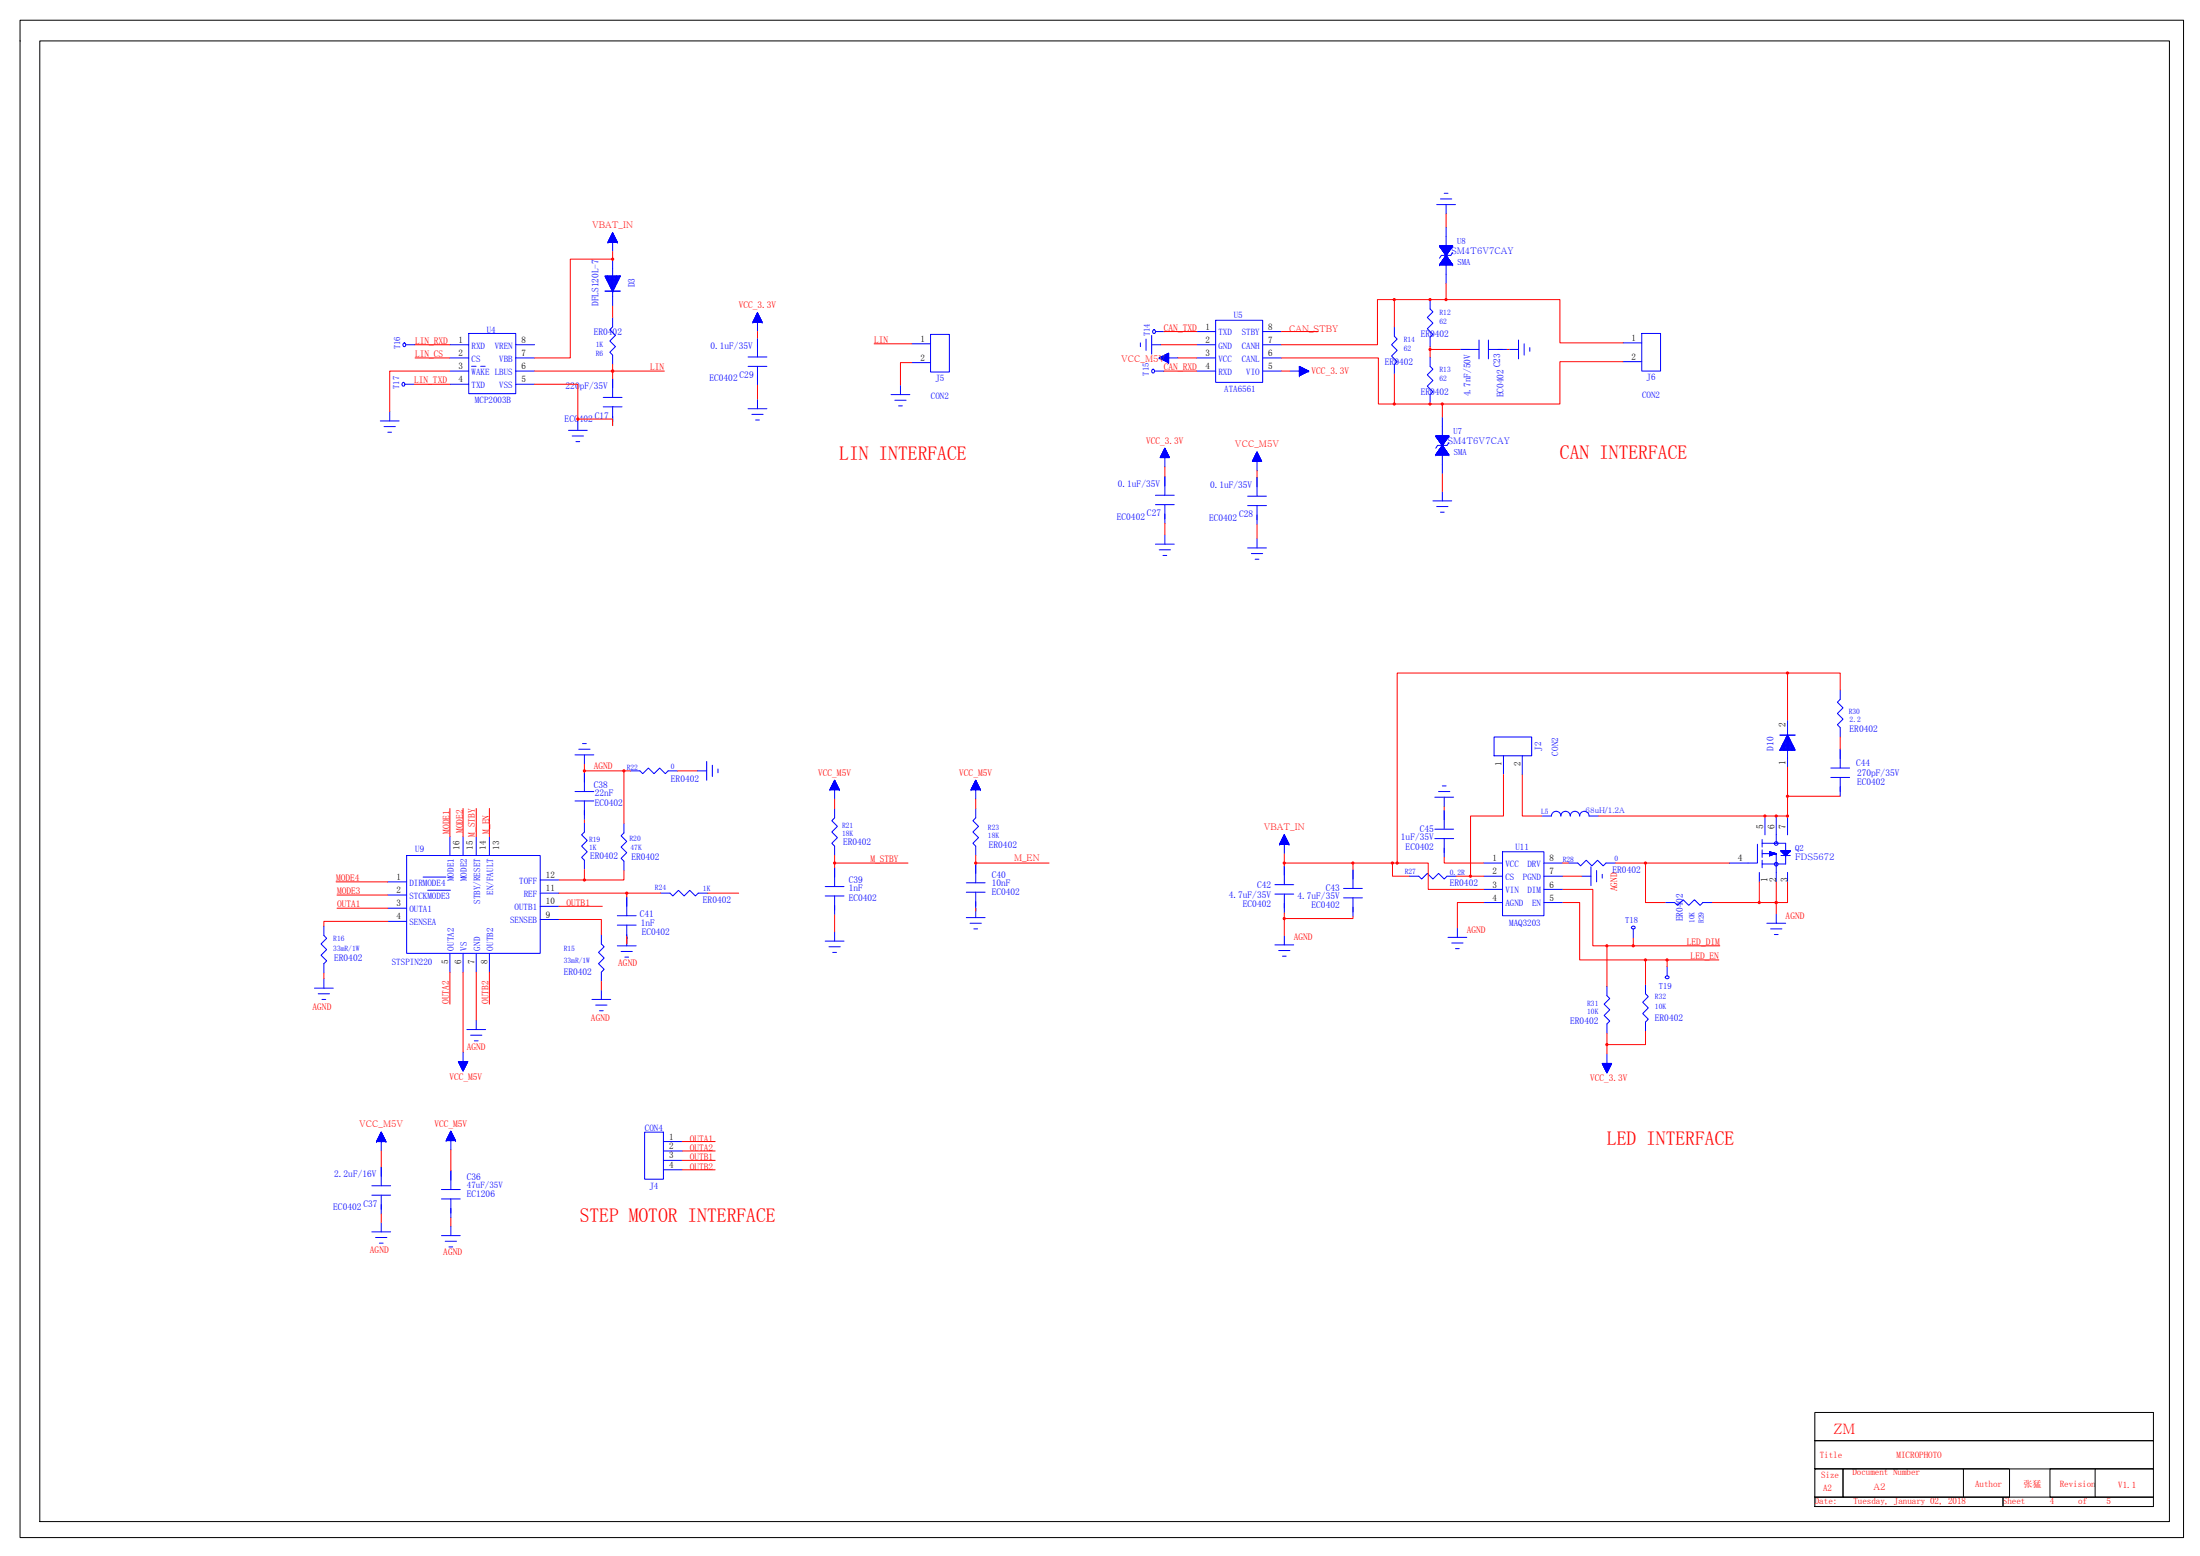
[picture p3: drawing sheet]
<svg xmlns="http://www.w3.org/2000/svg" width="594mm" height="420mm" viewBox="0 0 594 420" stroke-linecap="round" stroke-linejoin="round" font-family="sans-serif">
<g fill="none" stroke="#00f" stroke-width=".27">
<path d="M121.5 93.1h5.1M121.5 96.6h5.1M126.6 90h12.7v16.3h-12.7zM127.3 98.9h1.3M129.8 98.9h1.2M139.3 93.1h5M139.3 96.6h5M165.4 85.7v2.6l-.7 .7 1.5 1.6-1.5 1.5 1.5 1.5-1.5 1.5 .7 .8v2.5M121.5 100.2h5.1M121.5 103.8h5.1M139.3 100.2h5M139.3 103.8h5"/>
<path d="M162.9 109.9h5.1M162.9 107.3h5.1M165.4 102.2v5.1M165.4 109.9v5"/>
</g>
<path d="M163.4 74.5h4.1l-2.1 4.1z" fill="none" stroke="#00f" stroke-width=".38"/>
<circle cx="165.4" cy="78.6" r=".19" fill="#00f"/>
<g fill="none" stroke="#00f" stroke-width=".38">
<path d="M163.4 78.6h4.1M163.5 74.7h3.9M163.8 75.4h3.3M164.2 76.1h2.5M164.5 76.8h1.8M164.7 74.5v2.7h1.5M164.9 77.6h1.1M165.1 74.5v3.4h.7M165.2 78.3h.4M165.4 74.5v4.1M165.8 74.5v3.5M166.2 74.5v2.7"/>
<path d="M166.5 74.5v2h-2.1v-2M166.9 74.5v1.3h-2.9v-1.3M167.2 74.5v.6h-3.5v-.6M480.7 198.5h4M481.9 199.9v2.7M482 199.9h1.4M482.2 199.5h1M482.3 199.2v3.4M482.4 199.2h.6M482.6 198.8h.2M482.6 198.5v4.1M482.7 198.5l2 4.1h-4z"/>
<path d="M483 199.1v3.5M483.4 199.8v2.8M480.8 202.4h3.8M480.9 202.1v.5M481 202h3.4v.6M481.1 201.7h3.2M481.2 201.4v1.2M481.3 201.3h2.8M481.5 201h2.4M481.6 200.7v1.9M481.7 200.6h2M481.8 200.2h1.8"/>
<path d="M483.7 200.5v2.1M484.1 201.3v1.3"/>
</g>
<g fill="none" stroke="#00f" stroke-width=".27">
<path d="M388 55.2h5M389 53.7h3M390 52.2h1M390.5 55.2v2.6M164.2 65.4h.1M164.2 65.4h2.5M164.2 65.3h2.5M164.3 65.2v.2M164.3 65.2h2.3v.2M164.3 65.1h2.3M164.4 65v.4M164.4 65h2.1v.4"/>
<path d="M164.4 64.9h2M164.5 64.7v.7M164.5 64.8h1.9v.6M164.5 64.7h1.8M164.6 64.5v.9M164.6 64.6h1.7v.8M164.6 64.5h1.7M164.7 64.3v1.1M164.7 64.4h1.5v1M164.7 64.3h1.5M164.8 64.1v1.3M164.8 64.2h1.3v1.2"/>
<path d="M164.8 64.1h1.2M164.9 63.9v1.5M164.9 64h1.1v1.4M164.9 63.9h1M165 63.7v1.7M165 63.8h.9v1.6M165 63.7h.8M165.1 63.5v1.9M165.1 63.6h.7v1.8M165.1 63.5h.6M165.2 63.3v2.1M165.2 63.4h.5v2"/>
<path d="M165.2 63.3h.4M165.3 63.1v2.3M165.3 63.2h.3v2.2M165.3 63.1h.2M165.4 62.9v2.5M165.4 63l.1 2.4M165.4 62.9h.1M165.4 62.9l1.3 2.5h-2.5l1.2-2.5v5M165.4 70v4.5M165.4 78.6v4.1M166.7 65.4h.1M388.7 71.5h3.6"/>
<path d="M388.7 71.5h.1M388.7 66.4h.1M388.7 66.5h3.6M388.7 66.4h3.6M388.7 66.4h3.6l-1.8 2.6zM388.8 71.4l3.4 .1M388.8 71.4v.1M388.8 66.4v.2h3.4M388.8 66.6h3.4M388.9 71.4h3.2M388.9 71.3h3.2M388.9 71.2v.3"/>
<path d="M388.9 71.5v-.3h3.2v.3M388.9 66.4v.3h3.2M389 71.1h3v.4M389 66.8h3M389 71.5v-.4h3v.4M389 66.4v.5h3M389.1 71.5v-.5h2.8v.5M389.1 66.4v.6h2.8M389.1 71h2.8M389.1 70.9v.6M389.2 70.9h2.6M389.2 70.8v.7"/>
<path d="M389.2 66.4v.7h2.6M389.2 67.1h2.6M389.2 70.8h2.6v.7M389.3 70.7h2.4M389.3 70.7v.8M389.3 67.2h2.4M389.3 71.5v-.9h2.4v.9M389.3 66.4v.9M389.4 67.4h2.2M389.4 66.4v1.1h2.2M389.4 70.5h2.2M389.4 71.5v-1h2.2v1"/>
<path d="M389.5 66.4v1.2l2-.1M389.5 66.4v1.2h2M389.5 70.3v1.2M389.6 66.4v1.3h1.8M389.6 70.3h1.8M389.6 70.2v1.3M389.6 70.2h1.7v1.3M389.6 67.8h1.7M389.7 66.4v1.4h1.6v-1.4M389.7 70.1h1.6M389.7 70.1v1.4M389.7 66.4v1.5h1.6"/>
<path d="M389.7 71.5v-1.5l1.6 .1v1.4M389.8 66.4v1.7M389.8 70h1.4v1.5M389.8 68h1.4M389.8 69.9h1.4M389.8 69.9v1.6M389.8 68.1h1.4M389.9 69.9h1.2M389.9 69.8v1.7M389.9 68.1h1.2M389.9 66.4v1.9M389.9 69.8h1.1"/>
<path d="M389.9 69.7v1.8M390 66.4v2M390 69.7h1M390 68.3h1M390 69.7h.9M390 71.5v-1.9h.9v1.9M390.1 66.4v2.1M390.1 69.5v2M390.1 68.4h.8M390.1 66.4v2.2M390.1 69.5h.7M390.1 68.5h.7"/>
<path d="M390.2 66.4v2.2h.6M390.2 69.4h.6M390.2 69.4v2.1M390.2 68.7h.6M390.3 66.4v2.4M390.3 69.3h.4M390.3 69.2v2.3M390.3 66.4v2.5M390.3 68.8h.3M390.4 69.1h.2M390.4 68.9h.2M390.4 66.4v5.1"/>
<path d="M390.4 69.1h.1M390.4 68.9h.1M390.5 69l1.8 2.5h-3.6zM390.5 69h.1M390.5 61.3v15.3M390.5 66.4v2.5M390.5 69v2.5M390.6 66.4v2.4M390.6 69.1v2.4M390.6 66.4v2.3h-.3M390.6 69.2h-.3v2.3M390.8 66.4v2.2"/>
<path d="M390.8 69.3v2.2M390.8 66.4v2.1h-.7M390.8 69.4v2.1M390.8 69.5h-.7v2M390.9 66.4v1.9M390.9 69.5v2M391 66.4v1.8M391 69.7v1.8M391.1 66.4v1.8h-1.2v-1.8M391.2 66.4v1.6M391.2 69.9v1.6M391.2 66.4v1.5"/>
<path d="M391.3 66.4v1.3M391.4 70.2v1.3M391.4 66.4v1.2M391.5 70.3v1.2M391.5 70.4h-2v1.1M391.5 66.4v1.1M391.6 66.4v1h-2.2M391.6 66.4v.9M391.6 70.5v1M391.7 66.4v.9h-2.4l-.1-.9M391.8 66.4v.7M391.8 66.4l.1 .6h-2.8v-.6"/>
<path d="M391.8 70.8v.7M391.9 66.4v.5M392 66.4v.4M392.1 66.4v.3h-3.2v-.3M392.2 66.4v.1M392.2 71.5h.1M392.3 66.4h.1M392.3 68.2l-.5 .8h-2.6l-.5 .7M392.3 71.5h.1M109.6 93.1h2.5M202 98.9h5.1M202 96.4h5.1"/>
<path d="M203.3 87h.1M203.3 87h2.5M203.4 86.7v.3M203.4 86.8h2.3v.2M203.4 86.7h2.3M203.5 86.6v.4M203.5 86.6h2.1v.4M203.5 86.6h2.1M203.6 86.4h1.9v.6M203.7 86.1v.9M203.7 86.2h1.7v.8M203.7 86.1h1.7"/>
<path d="M203.8 85.9v1.1M203.8 86h1.5M203.8 85.9h1.5M203.9 85.7v1.3M203.9 85.8h1.3v1.2M204 85.7h1.2M204 85.5v1.5M204 85.6h1.1v1.4M204 85.5h1.1M204.1 85.3v1.7M204.1 85.4h.9v1.6M204.1 85.3h.9"/>
<path d="M204.2 85.1v1.9M204.2 85.2h.7v1.8M204.3 85.1h.6M204.3 84.9v2.1M204.3 85h.5v2M204.4 84.9h.4M204.4 84.7v2.3M204.4 84.8h.3v2.2M204.5 84.7h.2M204.5 84.5v2.5M204.5 84.6l.1 2.4M204.5 84.5h.1"/>
<path d="M204.5 84.5l1.3 2.5h-2.5l1.2-2.5v5M204.5 91.3v5.1M204.5 98.9v5.1M205.3 86v1M205.5 86.3h-1.9v.7M205.8 87h.1M246.2 92.8h5.1M246.2 97.9h5.1M251.3 90.3h5.1v10.2h-5.1zM307.9 92.6v1M309.5 91.6v3M311 90.6v5"/>
<path d="M311 93.1h2.5M312 89.5h2.6M313 96.6h.1M313 96.6l2.6-1.2v2.5l-2.6-1.3h5.1M313 96.7h2.6M313.2 96.5v.3M313.2 96.8h2.4M313.4 96.5v.4h2.2M313.6 96.4v.6M313.6 97h2M313.8 96.2v.8M313.8 97.1h1.8"/>
<path d="M314 96.1v1.1M314 97.2h1.6M314.2 96v1.3M314.4 95.9v1.5M314.5 97.4h1.1M314.6 95.8v1.7M314.8 95.7v1.9M314.9 97.6h.7M315.1 95.6v2.1M315.2 95.5v2.3M315.5 95.4v2.5M315.6 95.4v2.5"/>
<path d="M315.6 97.9h.1M315.6 95.4h.1M315.6 95.5h-.2l-.1 2.3h.3M315.6 95.6h-.5v2.1h.5M315.6 95.7h-.6v1.9M315.6 95.8h-.9v1.7h.9M315.6 95.9h-1v1.5M315.6 96h-1.3v1.3h1.3M315.6 96.1h-1.5v1.1M315.6 96.2h-1.7v.9M315.6 96.3h-1.9v.7M315.6 96.4h-2.1v.5"/>
<path d="M315.6 96.5h-2.3v.3M315.6 96.6l-2.5 .1M323.2 89.5h5.1M323.2 93.1h5.1M323.2 96.6h5.1M328.3 86.5h12.7v16.8h-12.7zM341 89.5h5M341 93.1h5M341 96.6h5M350.9 98.9h.1M350.9 99.9h2v.5M350.9 99.8h1.8v.8"/>
<path d="M350.9 99.8h1.6l-.1 .9M350.9 99.7h1.4l-.1 1.1M350.9 99.5h1.2l-.1 1.4M350.9 99.4h1l-.1 1.6M350.9 99.3h.8l-.1 1.8M350.9 99.3h.6l-.1 1.9M350.9 99.1h.4M350.9 99h.2l-.1 2.4M350.9 99v2.4M351.1 99.1v2.2M351.2 99.1v2.2M351.3 99.2v2"/>
<path d="M351.5 99.3v1.8M351.7 99.4v1.7h-.8M351.9 99.5v1.4M352.1 99.6v1.2M352.3 99.7v1M352.5 99.8v.8M352.7 99.9v.6M352.8 99.9v.6M376.5 88.3v2.5l.8 .8-1.5 1.5 1.5 1.5-1.5 1.5 1.5 1.6-.8 .7v2.6M386.2 80.9v2.5l.7 .8-1.5 1.5 1.5 1.5-1.5 1.6 1.5 1.5-.7 .8v2.5M386.2 96.4v2.5l.7 .8-1.5 1.5 1.5 1.5-1.5 1.6 1.5 1.5-.7 .8v2.5M394.3 94.4h5.1"/>
<path d="M399.4 91.8v5.1M401.9 94.4h5.1M401.9 91.8v5.1M407.5 94.4h2.6M410.1 91.8v5.1M411.6 92.8v3.1M413.1 93.9v1M438.2 92.6h5.1M438.2 97.7h5.1M443.3 90h5.1v10.2h-5.1zM102.7 113.7h5.1M103.7 115.2h3.1"/>
<path d="M104.7 116.7h1M105.2 111.1v2.6M109.3 103.8h2.5M153.5 116.2h5.1M154.5 117.7h3.1M155.5 119.3h1M156 113.7v2.5M202 110.4h5.1M203 111.9h3.1M204 113.4h1.1M204.5 107.8v2.6M240.6 106.6h5.1"/>
<path d="M241.6 108.1h3.1M242.6 109.6h1.1M243.2 104v2.6M311.8 100.2h2.5M323.2 100.2h5.1M341 100.2h5M348.3 100.2h5.1l-2.5 1.3v-2.6l2.5 1.3M350.9 101.5h.1M350.9 100.2l2.3 .1M350.9 101.4h.2M350.9 101.3h.4M350.9 101.2h.6"/>
<path d="M350.9 101h1M350.9 100.9h1.2M350.9 100.8h1.5M350.9 100.7h1.7M350.9 100.6h1.9M350.9 100.5h2.1M350.9 100.4h2.3M350.9 100.3h2.5M350.9 100.1h2.2v.3M353.2 100.1v.2M353.3 100.2h.1M387.7 117.7h.1"/>
<path d="M387.7 117.8h3.6M387.7 117.7h3.6M387.7 117.7h3.6l-1.8 2.6zM387.8 117.7v.2h3.4M387.8 117.9h3.4M387.9 117.7v.3h3.1M388 118.1h3M388 117.7v.5h2.9M388 117.7v.6h2.9M388.1 117.7v.7h2.7M388.1 118.4h2.7M388.3 118.6h2.4"/>
<path d="M388.3 117.7v.9M388.4 118.7h2.2M388.4 117.7v1.1h2.1M388.5 117.7v1.2h2M388.5 117.7v1.3h1.9v-1.3M388.6 119h1.8M388.6 117.7v1.4h1.7M388.7 117.7v1.4h1.6l-.1-1.4M388.7 117.7v1.6l1.5-.1M388.8 119.3h1.4M388.8 117.7v1.7M388.8 119.4h1.3"/>
<path d="M388.9 117.7v1.8h1.2M388.9 119.4h1.2M388.9 117.7v1.9M389 119.6h1M389 117.7v2M389.1 117.7v2.1M389.1 119.7h.8M389.1 117.7v2.2M389.1 119.8h.7M389.2 117.7v2.2h.6M389.2 120h.5M389.3 117.7v2.4"/>
<path d="M389.3 117.7v2.5M389.4 117.7v5.1M389.5 112.6v15.3M389.5 117.7v2.5M389.6 117.7v2.4M389.6 117.7v2.3h-.3M389.7 117.7v2.2M389.8 117.7v2.1h-.7M389.9 117.7v2M389.9 117.7v1.9M390 117.7v1.8M390.1 117.7v1.7"/>
<path d="M390.1 117.7v1.6M390.2 117.7v1.6M390.3 117.7v1.3M390.5 117.7v1.1M390.5 117.7v1h-2.1M390.6 117.7v.9M390.6 117.7l.1 .9h-2.4v-.9M390.8 117.7v.7M390.8 117.7v.6h-2.7v-.6M390.9 117.7v.5M390.9 117.7v.4M391 117.7v.4"/>
<path d="M391 117.7l.1 .3h-3.2v-.3M391.2 117.7v.1M391.3 117.7h.1M391.3 119.5l-.5 .8h-2.6l-.5 .7M312 136.3h5.1M312 133.7h5.1M313.3 123.4v.2l2.5-.1M313.4 123.4h2.3M313.4 123.3h2.3M313.5 123.1h2.1M313.5 123v.6M313.6 123h1.9"/>
<path d="M313.6 122.8v.8M313.6 122.9h1.9M313.7 122.8h1.7M313.7 122.6v1M313.7 122.7h1.7M313.8 122.6h1.5M313.8 122.5h1.4M313.9 122.2v1.4M313.9 122.3h1.2M314 122.2h1.1M314 121.9v1.7M314 122.1h1.1"/>
<path d="M314.1 122h.9M314.1 121.8v1.8M314.1 121.9h.9M314.2 121.8h.7M314.2 121.5v2.1M314.2 121.7h.6M314.3 121.6h.5M314.3 121.3v2.3M314.3 121.5h.4M314.4 121.4h.3M314.4 121.1v2.5M314.4 121.3h.2"/>
<path d="M314.5 121.2h.1M314.6 123.6v-2.6l1.2 2.6h-2.5l1.3-2.6v5.1M314.6 121.1h.1M314.6 128.7v5M314.6 136.3v5.1M314.6 121.2v2.4M314.7 121.4v2.2M314.8 121.6v2M315 121.9v1.7M315.1 122v1.6M315.1 122.3v1.3M315.2 122.4h-1.3l-.1 1.2"/>
<path d="M315.2 122.4v1.2M315.4 122.7v.9M315.5 122.9v.7M315.6 123.1v.5M315.6 123.2h-2.2v.4M315.7 123.3v.3M336.9 136.5h5.1M336.9 134h5.1M338.2 124.4l2.4 .1M338.3 124.4h2.3M338.3 124.3h2.2M338.4 124v.6"/>
<path d="M338.4 124.1h2.1M338.5 124h1.9M338.5 123.8v.8M338.5 123.9h1.9M338.6 123.8h1.7M338.6 123.6v1M338.6 123.7h1.6M338.7 123.6h1.5M338.7 123.4v1.2M338.7 123.5h1.4M338.8 123.4h1.3M338.8 123.2v1.4"/>
<path d="M338.8 123.3h1.2M338.9 123.2h1.1M338.9 123v1.6M338.9 123.1h1.1M339 123h.9M339 122.8v1.8M339 122.9h.8M339.1 122.8h.7M339.1 122.6v2M339.1 122.7h.6M339.2 122.6h.5M339.2 122.4v2.2"/>
<path d="M339.2 122.5h.4M339.3 122.4h.3M339.3 122.2v2.4M339.3 122.3h.2M339.4 122.2h.1M339.4 124.6v-2.6l1.3 2.6h-2.5l1.2-2.6v5.1M339.4 122.1h.1M339.4 128.9v5.1M339.4 136.5v5.1M339.5 122.3v2.3M339.6 122.4v2.2M339.7 122.7v1.9"/>
<path d="M339.8 122.9v1.7M340 123.1v1.5M340 123.3v1.3M340.1 123.5v1.1M340.2 123.7v.9M340.4 123.9v.7M340.5 124.1v.5M340.5 124.2h-2.1l-.1 .4M340.5 124.3v.3M386.9 135.3h5.1M387.7 122.8h3.6M387.7 122.8h.1"/>
<path d="M387.8 122.7l3.4 .1M387.8 122.7v.1M387.9 122.7h3.2M387.9 122.6h3.2M387.9 122.6v.2M387.9 122.8v-.2h3.1v.2M388 136.8h3M388 122.4h3v.4M388 122.8v-.4h2.9v.4M388 122.8v-.5h2.9v.5M388.1 122.3h2.7M388.1 122.2v.6"/>
<path d="M388.1 122.2h2.7M388.2 122.1h2.6v.7M388.3 122h2.4M388.3 122v.8M388.3 122h2.3M388.3 122.8v-.9h2.3v.9M388.4 121.9h2.1M388.4 122.8v-1h2.1v1M388.5 122.8v-1h2v1M388.5 121.6v1.2M388.5 121.6h1.9M388.6 122.8v-1.3h1.7v1.3"/>
<path d="M388.7 121.4h1.6M388.7 121.4v1.4M388.7 122.8v-1.4h1.5v1.4M388.8 121.3h1.4v1.5M388.8 121.2h1.3M388.8 121.2v1.6M388.9 121.2h1.2M388.9 121.1v1.7M388.9 121.1h1.1M388.9 121v1.8M389 138.3h1M389 121h1"/>
<path d="M389 121h.9M389 122.8v-1.9h.9v1.9M389.1 120.8v2M389.1 120.8h.7M389.2 120.7h.6M389.2 120.7v2.1M389.2 120.7h.5M389.3 120.6h.4M389.3 120.5v2.3M389.3 120.1h.3M389.4 120.4h.2M389.4 120.2h.2"/>
<path d="M389.4 120.4h.1M389.4 120.2h.1M389.5 132.7v2.6M389.5 120.3l1.8 2.5h-3.6zM389.5 120.3h.1M389.5 120.3v2.5M389.6 120.4v2.4M389.6 120.5h-.3v2.3M389.7 120.6v2.2M389.8 120.7v2.1M389.8 120.8h-.7v2M389.9 120.8v2"/>
<path d="M390 121v1.8M390.1 121.1v1.7M390.1 121.2v1.6M390.4 121.5v1.3M390.6 121.9v.9M390.8 122.2v.6M391.2 122.8h.1M391.3 122.8h.1M312 146.9h5.1M313 148.5h3.1M314 150h1.1M314.6 144.4v2.5"/>
<path d="M336.9 148h5.1M337.9 149.5h3.1M338.9 151h1.1M339.4 145.4v2.6M403.5 199h10.1v5.1h-10.1zM482.7 194.4v4.1M496.9 186.3v2.5l-.7 .8 1.5 1.5-1.5 1.6 1.5 1.5-1.5 1.5 .7 .8v2.5M155.3 203.8h5.1M155.3 216.3h5.1M155.3 213.7h5.1M156.3 202.3h3M157.3 200.8h1"/>
<path d="M157.8 203.8v2.6M157.8 208.7v5M157.8 216.3v5.1M170.3 208.2h2.5l.8 .7 1.5-1.5 1.5 1.5 1.5-1.5 1.6 1.5 .7-.7h2.6M188.3 208.2h2.5M190.8 205.6v5.1M192.4 206.6v3.1M193.9 207.6v1.1M224.1 213.2h.1M224.1 213.2h2.5M224.2 213.1h2.4M224.2 213v.2"/>
<path d="M224.2 213h2.4v.2M224.3 212.9h2.2M224.3 212.8v.4M224.3 212.8h2.2v.4M224.4 212.7h2M224.4 212.6v.6M224.4 212.6h1.9v.6M224.5 212.5h1.8M224.5 212.4v.8M224.5 212.4h1.7v.8M224.6 212.3h1.6M224.6 212.2v1"/>
<path d="M224.6 212.2h1.5v1M224.7 212.1h1.4M224.7 212v1.2M224.7 212h1.4v1.2M224.8 211.9h1.2M224.8 211.8h1.1v1.4M224.8 211.7v1.5M224.9 211.7h1M224.9 211.6h.9v1.6M224.9 211.5v1.7M225 211.5h.8M225 211.4h.7v1.8"/>
<path d="M225 211.3v1.9M225.1 211.3h.6M225.1 211.2h.5v2M225.1 211.1v2.1M225.2 211.1h.4M225.2 211h.3v2.2M225.2 210.9v2.3M225.3 210.9h.2M225.3 210.8l.1 2.4M225.3 210.7v2.5M225.4 210.7h.1M225.4 210.7l1.2 2.5h-2.5l1.3-2.5v5.1"/>
<path d="M225.4 218.3v2.6l-.8 .7 1.5 1.5-1.5 1.6 1.5 1.5-1.5 1.5 .8 .8v2.5M226.6 213.2h.1M262.2 213.2h.1M262.2 213.2h2.5M262.3 213.1h2.4M262.3 213v.2M262.3 213h2.4v.2M262.4 212.9h2.2M262.4 212.8v.4M262.4 212.8h2.2v.4M262.5 212.7h2M262.5 212.6v.6"/>
<path d="M262.5 212.6h1.9v.6M262.6 212.5h1.8M262.6 212.4v.8M262.6 212.4h1.7v.8M262.7 212.3h1.6M262.7 212.2v1M262.7 212.2h1.5v1M262.8 212.1h1.4M262.8 212v1.2M262.8 212h1.4v1.2M262.9 211.9h1.2M262.9 211.8h1.1v1.4"/>
<path d="M263 211.5v1.7M263 211.6h.9v1.6M263.1 211.5h.8M263.1 211.4h.7v1.8M263.2 211.1v2.1M263.2 211.2h.5v2M263.3 211.1h.4M263.3 210.9v2.3M263.3 211h.3v2.2M263.4 210.9h.2M263.4 210.7v2.5M263.4 210.8l.1 2.4"/>
<path d="M263.5 210.7h.1M263.5 210.7l1.2 2.5h-2.5l1.3-2.5v5.1M263.5 218.3v2.6l-.8 .7 1.5 1.5-1.5 1.6 1.5 1.5-1.5 1.5 .8 .8v2.5M263.8 211.3h-.6l-.1 1.9M264 211.7h-1l-.1 1.5M264.7 213.2h.1M387.4 215.3h5.1M388.5 213.7h3M389.5 212.2h1M390 215.3v2.5M390 218.8v5.1M406 204.1v5.1"/>
<path d="M411.1 204.1v5.1M482.7 202.6v4.5M494.4 209.9h5.1M494.4 207.4h5.1M496.9 202.3v5.1M496.9 209.9v5.1M104.7 238.1h5.1M109.8 231h36.1v26.4h-36.1zM114.3 236.8h6.1M121.5 225.9v5.1M125 225.9v5.1M128.6 225.9v5.1"/>
<path d="M132.2 225.9v5.1M145.9 237.6h5.1M157.8 222.1v2.6l-.8 .7 1.6 1.5-1.6 1.6 1.6 1.5-1.6 1.5 .8 .8v2.5M168.5 222.4v2.5l-.8 .8 1.5 1.5-1.5 1.5 1.5 1.6-1.5 1.5 .8 .7v2.6M222.8 239.4h5.1M225.4 234.3v5.1M260.9 238.4h5.1M263.5 233.3v5.1M344.3 238.9h5M345.5 228h.1M345.5 228h2.6M345.6 227.9h2.4"/>
<path d="M345.6 227.7v.3M345.6 227.8h2.4v.2M345.7 227.7h2.2M345.7 227.5v.5M345.7 227.6h2.2v.4M345.8 227.5h2M345.8 227.3v.7M345.8 227.4h2v.6M345.9 227.3h1.8M345.9 227.1v.9M345.9 227.2h1.8v.8M346 227.1h1.6"/>
<path d="M346 226.9v1.1M346 226.9h1.6v1.1M346.1 226.9h1.4M346.1 226.7v1.3M346.1 226.8h1.4v1.2M346.2 226.7h1.2M346.2 226.4v1.6M346.2 226.5h1.2v1.5M346.3 226.4h1M346.3 226.3v1.7M346.3 226.4h1v1.6M346.4 226.3h.8"/>
<path d="M346.4 226v2M346.4 226.1h.7v1.9M346.5 226h.6M346.6 225.8v2.2M346.6 225.9h.5v2.1M346.6 225.8h.4M346.6 225.6v2.4M346.6 225.7h.4v2.3M346.7 225.6h.2M346.7 225.4v2.6M346.7 225.5l.2 2.5M346.8 225.4h.1"/>
<path d="M346.8 225.4l1.3 2.6h-2.6l1.3-2.6v5.1M346.8 233.8v5.1M348.1 228h.1M362.8 239.9h5.1M365.4 234.8v5.1M380.6 236.6h2.5l.8 .8 1.5-1.6 1.5 1.6 1.6-1.6 1.5 1.6 .8-.8h2.5M387.4 226.4h5.1M387.4 223.9h5.1M390 226.4v5.1M400.7 233h5M400.7 236.6h5M405.7 230h11.2v17.3h-11.2z"/>
<path d="M416.4 220.3h2.5a1.27 1.27 0 0 1 1.3-1.2 1.27 1.27 0 0 1 1.3 1.2 1.27 1.27 0 0 1 1.3-1.2 1.27 1.27 0 0 1 1.2 1.2 1.27 1.27 0 0 1 1.3-1.2 1.27 1.27 0 0 1 1.3 1.2 1.27 1.27 0 0 1 1.2-1.2 1.27 1.27 0 0 1 1.3 1.2h2.5M416.9 233h5.1M416.9 236.6h5.1M423.5 233h2.6l.7 .8 1.5-1.5 1.6 1.5 1.5-1.5 1.5 1.5 .8-.8h2.5M427.1 236.6h2.5M429.6 234.1v5M431.1 235.1v3M432.7 236.1v1M474.6 228v5h-7.6M475.1 235.6v2.5M475.8 226.7v2M475.8 229.5v2"/>
<path d="M475.8 232.3v2M475.8 227.7h6.4v5.6h-6.4M476.6 220.3v5.1M477.9 231h.1M477.9 230h.1M477.9 230.1h.3v.8l-.3 .1M477.9 230.9h.5M477.9 230.6h1.6M477.9 230.4h1.5M477.9 230.3l1.3 .1M477.9 230.3h.9M477.9 230.2h.7"/>
<path d="M477.9 230.2h.5M477.9 230v1M477.9 230l1.8 .5-1.8 .5zM478 230.1v.9M478.1 230.1v.8M478.2 230.1v.8M478.3 230.2v.7M478.4 230.2v.7M478.4 230.2v.6M478.5 230.2v.6M478.6 230.2v.6h-.7M478.6 230.3v.5"/>
<path d="M478.7 230.3v.5M478.8 230.3v.4M478.9 230.3v.4l-1 .1M479 230.4v.3M479.1 230.4v.3h-1.2M479.2 230.4v.2M479.3 230.4v.2h-1.4M479.4 230.5v.1M479.5 230.5h.1M479.6 230.5h.1M479.7 220.3v7.4M479.7 230.5v7.6"/>
<path d="M479.7 230.5h-3.9M479.7 230.5h.1M480.9 229.7h.1M480.9 229.7h2.6M480.9 229.7h2.6l-1.3 1.3zM480.9 231h2.6M481 229.7v.1M481 229.7v.2M481.1 229.7v.2h2.2v-.2M481.1 229.7v.3M481.2 229.7v.4h1.9v-.4M481.3 229.7v.5"/>
<path d="M481.3 230.2h1.8M481.4 229.7v.6M481.5 229.7v.6h1.4v-.6M481.5 229.7v.7M481.6 229.7v.8h1.1v-.8M481.7 229.7v.9M481.7 230.6h.9M481.8 229.7v1M481.9 229.7v1h.6v-1M481.9 229.7v1.1M482 230.8h.4M482 229.7v1.2"/>
<path d="M482.1 229.7v1.2h.2v-1.2M482.1 229.7v1.3M482.2 231h.1M482.3 229.7v1.2h-.3M482.4 229.7v1.1M482.6 229.7v1h-.8M482.6 229.7v.9h-.8M482.7 220.3v5.1M482.7 229.7v.8M482.7 235.6v2.5M482.8 229.7v.7h-1.2M483 229.7v.6h-1.6"/>
<path d="M483 229.7v.5h-1.6M483.1 229.7v.4M483.2 229.7v.3h-2M483.4 229.7l-2.4 .1M483.5 229.7h.1M87.5 250.1v2.5l.7 .8-1.5 1.5 1.5 1.5-1.5 1.5 1.5 1.6-.7 .7v2.6M104.7 241.7h5.1M104.7 245.2h5.1M104.7 248.8h5.1M115.5 240.4h6.1M121.5 257.4v5.1M125 257.4v5.1"/>
<path d="M128.6 257.4v5.1M132.2 257.4v5.1M145.9 248.3h5.1M145.9 244.7h5.1M145.9 241.2h5.1M162.4 252.3v2.6l.7 .8-1.5 1.5 1.5 1.5-1.5 1.5 1.5 1.5-.7 .8v2.5M166.7 255.4h5.1M166.7 249.8h5.1M166.7 247.3h5.1M167.7 256.9h3.1M168.7 258.4h1M169.2 242.2v5.1"/>
<path d="M169.2 249.8v5.6M178.4 241.2h2.5l.8 .7 1.5-1.5 1.5 1.5 1.6-1.5 1.5 1.5 .7-.7h2.6M222.8 254.1h5.1M222.8 241.9h5.1M223.9 255.7h3M224.9 257.2h1M225.4 251.6v2.5M225.4 241.9v5.1M260.9 247.8h5.1M260.9 240.9h5.1M262 249.3h3M263 250.8h1"/>
<path d="M263.5 240.9v6.9M344.3 255.1h5M344.3 241.4h5M345.3 256.7h3M346.3 258.2h1M346.8 252.6v2.5M346.8 241.4v5.1M362.8 242.4h5.1M365.4 242.4v5.1M391 253.1h5.1M392 254.6h3.1M393 256.2h1.1"/>
<path d="M393.5 250.6v2.5M400.7 240.2h5M400.7 243.7h5M416.9 240.2h5.1M416.9 243.7h5.1M441 250.8v2.6M449.7 243.7h2.5l.8 .8 1.5-1.5 1.5 1.5 1.6-1.5 1.5 1.5 .7-.8h2.6M477.1 249.3h5.1M478.1 250.8h3.1M479.1 252.3h1.1M479.7 246.8v2.5M84.9 266.8h5.1"/>
<path d="M85.9 268.4h3.1M86.9 269.9h1.1M87.5 264.3v2.5M126.1 278h5M127.1 279.5h3M128.6 275.5v2.5M159.8 269.9h5.1M160.9 271.4h3M161.9 272.9h1M162.4 267.3v2.6M433.9 266.3v2.6l.8 .7-1.5 1.5 1.5 1.6-1.5 1.5 1.5 1.5-.8 .8v2.5M444.3 265.8v2.6l.8 .7-1.5 1.5 1.5 1.6-1.5 1.5 1.5 1.5-.8 .8v2.5"/>
<path d="M450.2 261v2.5M123.8 286.7h2.5M123.8 286.6v.2h2.5v-.2M123.9 286.9h2.3M123.9 286.6v.4h2.3v-.4M124 287.1h2.1M124 286.6v.6h2.1M124.1 287.3h1.9M124.1 286.6v.8h1.9v-.8M124.2 287.5h1.7M124.2 286.6v1h1.7v-1M124.3 287.7h1.5"/>
<path d="M124.3 286.6v1.2h1.5M124.4 287.9h1.3M124.4 286.6v1.5M124.5 288.1h1.1M124.5 286.6v1.7M124.6 288.3h.9M124.6 286.6v1.9M124.7 288.5h.7M124.7 286.6v2.1M124.8 288.7h.5M124.9 286.6v2.2h.4M124.9 288.9h.3"/>
<path d="M124.9 286.6v2.5M125 289.1h.1M125 284.1v5.1l-1.2-2.6h2.5l-1.3 2.6v-2.6M125.2 286.6v2.4h-.3M125.3 286.6v2.2M125.4 286.6v2h-.7M125.4 286.6v1.8h-.8M125.6 286.6v1.6h-1.1M125.7 286.6v1.4h-1.3M125.8 286.6v1.2M126.1 286.6v.5M128.1 281.1h1"/>
<path d="M432.7 287.2h2.5M432.7 287.1v.2h2.4M432.8 287.4h2.3M432.8 287.1v.4h2.3M432.9 287.6h2.1M432.9 287.1v.6h2M433 287.8h1.9M433 287.1v.8h1.8M433.1 288h1.7M433.1 287.1v1h1.6M433.2 288.2h1.5M433.2 287.1v1.2h1.4"/>
<path d="M433.3 288.4h1.3M433.3 287.1l.1 1.5h1.1M433.3 288.5h1.2M433.4 288.7h1M433.4 287.1v1.7M433.5 287.1l.1 1.9h.7M433.5 288.9h.8M433.6 289.1h.6M433.6 287.1v2.1M433.7 289.2h.5M433.7 289.3h.4M433.7 287.1v2.3"/>
<path d="M433.8 289.4h.3M433.8 289.5h.2M433.8 287.1v2.5M433.9 289.6h.1M433.9 284.6v5.1l-1.2-2.6h2.5l-1.3 2.6v-2.6M434 287.1v2.4M434.1 287.1v2.2M434.2 287.1v2M434.3 287.1l.1 1.7h-.9M434.4 287.1v1.6M434.5 287.1v1.4M434.6 287.1v1.2"/>
<path d="M434.7 287.1v1M434.8 287.1v.8M434.9 287.1v.6M435.1 287.1v.4M435.1 287.1v.2M101.7 308.3h.1M101.7 308.3h2.5M101.7 308.1h2.5M101.8 308v.3M101.8 308h2.3v.3M101.8 307.9h2.3M101.9 307.8v.5"/>
<path d="M101.9 307.8h2.1v.5M101.9 307.7h2.1M102 307.6v.7M102 307.6h1.9v.7M102 307.5h1.9M102.1 307.4v.9M102.1 307.4h1.7v.9M102.1 307.3h1.7M102.2 307.2v1.1M102.2 307.2h1.5v1.1M102.2 307.1h1.5M102.3 307v1.3"/>
<path d="M102.3 307h1.3v1.3M102.3 306.9h1.3M102.4 306.7v1.6M102.4 306.8h1.1v1.5M102.4 306.7h1.1M102.5 306.5v1.8M102.5 306.6h.9v1.7M102.5 306.5h.8M102.6 306.3v2M102.6 306.4h.7v1.9M102.7 306.3h.6M102.7 306.1v2.2"/>
<path d="M102.7 306.2h.5v2.1M102.8 306.1h.4M102.8 306h.3v2.3M102.9 305.7v2.6M102.9 305.8l.1 2.5M102.9 305.7h.1M102.9 305.7l1.3 2.6h-2.5l1.2-2.6v5.1M102.9 315.1v5.1M103.1 305.9h-.3v2.4M104.2 308.3h.1M120.5 308h.1M120.5 307.9h2.5"/>
<path d="M120.6 307.7v.3M120.6 307.8h2.3M120.6 307.7h2.3M120.7 307.6h2.1M120.8 307.3v.7M120.8 307.4h1.9M120.8 307.3h1.9M120.9 307.2h1.7M121 306.9v1.1M121 307h1.5M121 306.9h1.5M121.1 306.8h1.3"/>
<path d="M121.2 306.5v1.5M121.2 306.6h1.1M121.2 306.5h1.1M121.3 306.4h.9M121.4 306v2M121.4 306.2h.7M121.4 306.1h.7M121.5 305.9v2.1M121.5 306h.5M121.6 305.9h.4M121.6 305.6v2.4M121.6 305.8h.3"/>
<path d="M121.6 305.7h.2M121.7 305.5v2.5M121.7 305.6h.1M121.7 305.5h.1M121.7 305.5l1.3 2.5h-2.5l1.2-2.5v5M121.7 316.1v5.1M121.8 305.5v2.5M121.9 305.8v2.2M122 306v2M122.1 306.2v1.8M122.1 306.3h-.8v1.7M122.2 306.4v1.6"/>
<path d="M122.3 306.6v1.4M122.4 306.7h-1.3v1.3M122.4 306.8v1.2M122.5 307v1M122.6 307.1h-1.7v.9M122.6 307.2v.8M122.7 307.4v.6M122.8 307.5h-2.1v.5M122.8 307.6v.4M122.9 307.8v.2M123 308h.1M174.1 305.7h5v12.7h-5z"/>
<path d="M179.1 308.3h5.1M179.1 310.8h5.1M179.1 313.3h5.1M179.1 315.9h5.1M100.4 332.6h5.1M100.4 322.7h5.1M100.4 320.2h5.1M101.4 334.2h3.1M102.4 335.7h1.1M102.9 330.1v2.5M102.9 322.7v5.1M119.2 333.7h5.1"/>
<path d="M119.2 323.7h5.1M119.2 321.2h5.1M120.2 335.2h3.1M121.2 336.7h1.1M121.7 331.1v2.6M121.7 323.7v5.1"/>
<circle cx="109.2" cy="93" r=".45"/>
<circle cx="311.6" cy="89.5" r=".45"/>
<circle cx="108.9" cy="103.7" r=".45"/>
<circle cx="311.4" cy="100.1" r=".45"/>
<circle cx="479.6" cy="233.3" r=".5"/>
<circle cx="479.6" cy="227.8" r=".5"/>
<circle cx="441" cy="250.5" r=".45"/>
<circle cx="450.1" cy="263.9" r=".45"/>
</g>
<g fill="none" stroke="#f00" stroke-width=".27">
<path d="M390.5 57.8v3.5M165.4 70h.1M165.4 67.9v2.1h-11.4v26.6h-9.7M390.5 76.6v4.3h30.7v11.7h17M112.1 93.1h9.4M112.1 96.6h9.4M165.4 98.4v3.8M165.4 82.7v3M204.5 89.5v1.8M236 92.8h10.2M246.2 97.9h-3v6.1M313.5 93.1h9.7"/>
<path d="M314.3 89.5h8.9M318.1 96.6h5.1M346 96.6h26.2v12.5h4.3M346 89.5h10M376.5 80.9h-4.5v12.2h-26M386.2 93.6v.8M390.5 80.9h-14v7.4M394.3 94.4h-8.1v2M407 94.4h.5M438.2 97.7h-17v11.4h-31.7v3.5M111.8 103.8h9.7M121.5 100.2h-16.3v10.9"/>
<path d="M144.3 103.8h11.7v9.4M144.3 100.2h35.1M156 113.7v-.5h9.4v1.7M204.5 104v3.8M314.3 100.2h8.9M346 100.2h2.3M376.5 101v8.1h13M314.6 126.1v2.6M339.4 127.1v1.8M389.5 127.9v4.8M314.6 141.4v3M339.4 141.6v3.8"/>
<path d="M482.7 181.7h-105.4v51.3M496.9 186.3v-4.6h-14.2v12.7M496.9 199v3.3M121.5 218.3v7.6M125 218.3v7.6M128.6 218.3v7.6M132.2 218.3v7.6M157.8 208.2h12.5M157.8 206.4v2.3M168.5 208.2v14.2M183 208.2h5.3M225.4 215.8v2.5"/>
<path d="M263.5 215.8v2.5M390 217.8v1M406 209.2v11.1h-8.9v16.3M411.1 209.2v11.1h5.3M482.7 207.1v7.9M496.9 215h-14.2v5.3M90.8 238.1h13.9M151 237.6h6.8M157.8 234.8v2.8h10.7v-2.5M157.8 221.4v.7M225.4 231v3.3M225.4 233h19.8"/>
<path d="M263.5 233h19.8M263.5 231v2.3M346.8 233h29.2M346.8 230.5v3.3M365.4 233v1.8M376 233v3.6h4.6M376 233h9.7v7.2h15M390 231.5v1.5h10.7M393.3 236.6h7.4M422 236.6h5.1M422 233h1.5M431.6 220.3h51.1"/>
<path d="M436.2 233h8.1M467 233h-22.7v10.7h5.4M475.1 238.1v5.6h4.6v3.1M479.7 238.1v5.6h3v-5.6M482.7 220.3h.1M91 241.7h13.7M91 245.2h13.7M104.7 248.8h-17.2v1.3M151 248.3h11.4v4M151 241.2h18.2M151 244.7h11.6M169.2 252.9v2"/>
<path d="M178.4 241.2h-9.2v1M191.1 241.2h8.4M225.4 247v4.6M263.5 245.2v.8M346.8 246.5v6.1M365.4 247.5v.5h-18.6M400.7 243.7h-7.2v6.9M422 240.2h8.1v15.2h3.8M422 243.7h4.6v15.5h17.7M441 253.4v2h23.4M441 255.4h-7.1v10.9M450.2 259.2h-5.9v6.6"/>
<path d="M462.4 243.7h12.7M464.2 259.2h-14v1.8M87.5 262.8v1.5M121.5 262.5v8.6M125 262.5v21.6M128.6 262.5v13M132.2 262.5v8.6M162.4 265v2.3M444.3 278.5v3.6h-10.4v-3.1M433.9 282.1v2.5M102.9 310.8v4.3M121.7 310.5v5.6"/>
<path d="M184.2 308.3h8.9M184.2 310.8h8.9M184.2 313.3h8.9M184.2 315.9h8.9M102.9 327.8v2.3M121.7 328.8v2.3"/>
</g>
<g fill="#f00" stroke="#f00" stroke-width=".27">
<circle cx="156" cy="113.2" r=".3"/>
<circle cx="165.4" cy="100.2" r=".3"/>
<circle cx="165.4" cy="70" r=".3"/>
<circle cx="386.2" cy="94.4" r=".3"/>
<circle cx="376.5" cy="80.9" r=".3"/>
<circle cx="376.5" cy="109.1" r=".3"/>
<circle cx="386.2" cy="80.9" r=".3"/>
<circle cx="386.2" cy="109.1" r=".3"/>
<circle cx="389.5" cy="109.1" r=".3"/>
<circle cx="390.5" cy="80.9" r=".3"/>
<circle cx="157.8" cy="237.6" r=".3"/>
<circle cx="157.8" cy="208.2" r=".3"/>
<circle cx="168.5" cy="208.2" r=".3"/>
<circle cx="225.4" cy="233" r=".3"/>
<circle cx="263.5" cy="233" r=".3"/>
<circle cx="169.2" cy="241.2" r=".3"/>
<circle cx="365.3" cy="233" r=".3"/>
<circle cx="346.8" cy="233" r=".3"/>
<circle cx="376" cy="233" r=".3"/>
<circle cx="397.1" cy="236.6" r=".3"/>
<circle cx="444.3" cy="233" r=".3"/>
<circle cx="479.6" cy="243.7" r=".3"/>
<circle cx="475.1" cy="243.7" r=".3"/>
<circle cx="479.6" cy="220.3" r=".3"/>
<circle cx="476.6" cy="220.3" r=".3"/>
<circle cx="482.7" cy="220.3" r=".3"/>
<circle cx="482.7" cy="181.7" r=".3"/>
<circle cx="482.7" cy="215" r=".3"/>
<circle cx="377.3" cy="233" r=".3"/>
<circle cx="433.9" cy="255.4" r=".3"/>
<circle cx="444.3" cy="259.2" r=".3"/>
<circle cx="433.9" cy="282.1" r=".3"/>
<circle cx="441" cy="255.4" r=".3"/>
<circle cx="450.2" cy="259.2" r=".3"/>
<circle cx="346.8" cy="248" r=".3"/>
</g>
<path d="M5.4 5.5h584.2v409.7h-584.2zM10.7 11h575.1v399.9h-575.1zM490.1 381.4h91.4v7.6h-91.4zM490.1 389h91.4v7.6h-91.4zM490.1 396.6h7.6v7.7h-7.6zM497.7 396.6h44.9v7.7h-44.9zM530.2 396.6v7.7M553.6 396.6h27.9v7.7h-27.9zM565.8 396.6v7.7M490.1 404.3h50.8v2.5h-50.8zM540.9 404.3h40.6v2.5h-40.6z" fill="none" stroke="#000" stroke-width=".27"/>
<g font-size="5.3" fill="#f00">
<text x="226.6" y="124.3">LIN INTERFACE</text>
<text x="421.2" y="123.8">CAN INTERFACE</text>
<text x="433.9" y="309.3">LED INTERFACE</text>
<text x="156.5" y="330.1">STEP MOTOR INTERFACE</text>
</g>
<text font-size="3.9" fill="#f00" x="495.1" y="387.2">ZM</text>
<g font-size="2.5" fill="#00f">
<text x="171.4" y="77.6" transform="rotate(-90 171.4 77.6)">D3</text>
<text x="161.6" y="82.7" transform="rotate(-90 161.6 82.7)">DFLS120L-7</text>
<text x="160.4" y="90.4">ER0402</text>
<text x="191.8" y="94.1">0.1uF/35V</text>
<text x="383.6" y="91.1">ER0402</text>
<text x="374" y="98.4">ER0402</text>
<text x="405.1" y="99.2" transform="rotate(-90 405.1 99.2)">C23</text>
<text x="152.7" y="105">220pF/35V</text>
<text x="191.6" y="103">EC0402</text>
<text x="199.7" y="102.1">C29</text>
<text x="383.6" y="106.6">ER0402</text>
<text x="397.1" y="107.1" transform="rotate(-90 397.1 107.1)">4.7nF/50V</text>
<text x="406" y="107.3" transform="rotate(-90 406 107.3)">EC0402</text>
<text x="152.5" y="113.9">EC0402</text>
<text x="160.6" y="113.1">C17</text>
<text x="301.9" y="131.4">0.1uF/35V</text>
<text x="326.7" y="131.7">0.1uF/35V</text>
<text x="301.6" y="140.3">EC0402</text>
<text x="309.7" y="139.5">C27</text>
<text x="326.5" y="140.6">EC0402</text>
<text x="334.6" y="139.7">C28</text>
<text x="499.5" y="197.6">ER0402</text>
<text x="478.9" y="202.7" transform="rotate(-90 478.9 202.7)">D10</text>
<text x="501.2" y="206.8">C44</text>
<text x="501.5" y="209.4">270pF/35V</text>
<text x="160.4" y="212.9">C38</text>
<text x="160.6" y="215">22nF</text>
<text x="181.2" y="211.2">ER0402</text>
<text x="501.5" y="212">EC0402</text>
<text x="160.6" y="217.6">EC0402</text>
<text x="378.3" y="226.9">1uF/35V</text>
<text x="383.4" y="224.6">C45</text>
<text x="159.3" y="231.9">ER0402</text>
<text x="170.5" y="232.2">ER0402</text>
<text x="227.7" y="228.1">ER0402</text>
<text x="267" y="228.9">ER0402</text>
<text x="379.6" y="229.5">EC0402</text>
<text x="229.2" y="238.5">C39</text>
<text x="267.8" y="237">C40</text>
<text x="267.8" y="239.1">10nF</text>
<text x="339.4" y="239.8">C42</text>
<text x="391.5" y="239.1">ER0402</text>
<text x="435.5" y="235.8">ER0402</text>
<text x="189.8" y="243.7">ER0402</text>
<text x="229.2" y="243.2">EC0402</text>
<text x="229.2" y="240.7">1nF</text>
<text x="267.8" y="241.7">EC0402</text>
<text x="331.8" y="242.4">4.7uF/35V</text>
<text x="335.6" y="245">EC0402</text>
<text x="350.4" y="242.7">4.7uF/35V</text>
<text x="354.2" y="245.2">EC0402</text>
<text x="358" y="240.6">C43</text>
<text x="172.8" y="247.7">C41</text>
<text x="173.1" y="250.1">1nF</text>
<text x="454.4" y="248.8" transform="rotate(-90 454.4 248.8)">ER0402</text>
<text x="173.3" y="252.6">EC0402</text>
<text x="90.2" y="259.5">ER0402</text>
<text x="152.2" y="263.3">ER0402</text>
<text x="446.9" y="275.7">ER0402</text>
<text x="424" y="276.5">ER0402</text>
<text x="90.2" y="317.9">2.2uF/16V</text>
<text x="126.1" y="318.6">C36</text>
<text x="126.1" y="323.2">EC1206</text>
<text x="90" y="326.8">EC0402</text>
<text x="98.1" y="325.9">C37</text>
</g>
<g font-size="2.5" fill="#f00">
<text x="199.5" y="83.2">VCC_3.3V</text>
<text x="314.3" y="89.3">CAN_TXD</text>
<text x="112.1" y="92.8">LIN_RXD</text>
<text x="236" y="92.6">LIN</text>
<text x="112.1" y="96.4">LIN_CS</text>
<text x="175.6" y="99.9">LIN</text>
<text x="314.3" y="99.9">CAN_RXD</text>
<text x="354.2" y="101">VCC_3.3V</text>
<text x="111.8" y="103.5">LIN_TXD</text>
<text x="309.5" y="119.8">VCC_3.3V</text>
<text x="160.4" y="207.6">AGND</text>
<text x="220.9" y="209.4">VCC_M5V</text>
<text x="259" y="209.4">VCC_M5V</text>
<text x="121.4" y="225.2" transform="rotate(-90 121.4 225.2)">MODE1</text>
<text x="124.9" y="224.9" transform="rotate(-90 124.9 224.9)">MODE2</text>
<text x="132.1" y="225.2" transform="rotate(-90 132.1 225.2)">M_EN</text>
<text x="235" y="232.8">M_STBY</text>
<text x="90.8" y="237.9">MODE4</text>
<text x="91" y="245">OUTA1</text>
<text x="91" y="241.4">MODE3</text>
<text x="153" y="244.7">OUTB1</text>
<text x="436.7" y="240.7" transform="rotate(-90 436.7 240.7)">AGND</text>
<text x="396.1" y="251.8">AGND</text>
<text x="482.2" y="248">AGND</text>
<text x="349.3" y="253.9">AGND</text>
<text x="455.5" y="255.1">LED_DIM</text>
<text x="167" y="260.7">AGND</text>
<text x="456.5" y="259">LED_EN</text>
<text x="84.4" y="272.7">AGND</text>
<text x="121.2" y="271.1" transform="rotate(-90 121.2 271.1)">OUTA2</text>
<text x="131.9" y="271.1" transform="rotate(-90 131.9 271.1)">OUTB2</text>
<text x="159.6" y="275.7">AGND</text>
<text x="126.1" y="283.6">AGND</text>
<text x="121.4" y="291.7">VCC_M5V</text>
<text x="429.4" y="292">VCC_3.3V</text>
<text x="117.3" y="304.2">VCC_M5V</text>
<text x="186.3" y="308.3">OUTA1</text>
<text x="186.3" y="310.8">OUTA2</text>
<text x="186.3" y="313.3">OUTB1</text>
<text x="186.3" y="315.9">OUTB2</text>
<text x="99.9" y="338.2">AGND</text>
<text x="119.7" y="339">AGND</text>
</g>
<g font-size="2.5">
<text x="482.2" y="196.2" transform="rotate(-90 482.2 196.2)">2</text>
<text x="482.2" y="206.6" transform="rotate(-90 482.2 206.6)">1</text>
<text x="476.1" y="223.9" transform="rotate(-90 476.1 223.9)">5</text>
<text x="479.1" y="223.9" transform="rotate(-90 479.1 223.9)">6</text>
<text x="482.2" y="223.9" transform="rotate(-90 482.2 223.9)">7</text>
<text x="469.2" y="232.5">4</text>
<text x="477.3" y="238.1" transform="rotate(-90 477.3 238.1)">1</text>
<text x="479.7" y="238.1" transform="rotate(-90 479.7 238.1)">2</text>
<text x="482.7" y="238.1" transform="rotate(-90 482.7 238.1)">3</text>
</g>
<g font-size="2.4" fill="#f00">
<text x="159.9" y="61.6">VBAT_IN</text>
<text x="348.1" y="89.5">CAN_STBY</text>
<text x="302.7" y="97.7">VCC_M5V</text>
<text x="333.5" y="120.8">VCC_M5V</text>
<text x="341.3" y="224.2">VBAT_IN</text>
<text x="273.8" y="232.5">M_EN</text>
<text x="97" y="304.4">VCC_M5V</text>
<text x="491.4" y="393.6">Title</text>
<text x="512.2" y="393.7">MICROPHOTO</text>
<text x="491.7" y="399.1">Size</text>
<text x="500.2" y="398.4">Document Number</text>
<text x="533.4" y="401.6">Author</text>
<text x="546.5" y="401.4">张猛</text>
<text x="556.2" y="401.6">Revision</text>
<text x="572" y="401.9">V1.1</text>
<text x="490.1" y="406">Date:</text>
<text x="492.3" y="402.6">A2</text>
<text x="500.5" y="406">Tuesday, January 02, 2018</text>
<text x="505.9" y="402.3">A2</text>
<text x="540.9" y="406">Sheet</text>
<text x="553.6" y="406">4</text>
<text x="561.2" y="406">of</text>
<text x="568.8" y="406">5</text>
</g>
<g font-size="2.4" fill="#00f">
<text x="391.9" y="68.5">SM4T6V7CAY</text>
<text x="131.4" y="89.8">U4</text>
<text x="333.1" y="86">U5</text>
<text x="127.3" y="94.1">RXD</text>
<text x="133.6" y="94.1">VREN</text>
<text x="329" y="90.6">TXD</text>
<text x="329" y="94.1">GND</text>
<text x="335.3" y="94.1">CANH</text>
<text x="335.3" y="90.6">STBY</text>
<text x="127.3" y="97.7">CS</text>
<text x="127.3" y="101.2">WAKE LBUS</text>
<text x="134.8" y="97.7">VBB</text>
<text x="329" y="97.7">VCC</text>
<text x="329" y="101.2">RXD</text>
<text x="335.3" y="97.7">CANL</text>
<text x="336.5" y="101.2">VIO</text>
<text x="127.3" y="104.8">TXD</text>
<text x="134.8" y="104.8">VSS</text>
<text x="251.4" y="107.6">CON2</text>
<text x="252.6" y="103">J5</text>
<text x="330.6" y="105.9">ATA6561</text>
<text x="443.4" y="107.4">CON2</text>
<text x="444.6" y="102.7">J6</text>
<text x="128.3" y="108.9">MCP2003B</text>
<text x="390.9" y="119.8">SM4T6V7CAY</text>
<text x="416.2" y="202.8" transform="rotate(-90 416.2 202.8)">J2</text>
<text x="420.8" y="204" transform="rotate(-90 420.8 204)">CON2</text>
<text x="112.1" y="230">U9</text>
<text x="409.2" y="229.5">U11</text>
<text x="484.7" y="232.3">FDS5672</text>
<text x="110.6" y="239.2">DIRMODE4</text>
<text x="122.5" y="237.9" transform="rotate(-90 122.5 237.9)">MODE1</text>
<text x="126.1" y="237.9" transform="rotate(-90 126.1 237.9)">MODE2</text>
<text x="140.2" y="238.7">TOFF</text>
<text x="406.5" y="234.1">VCC</text>
<text x="406.5" y="237.6">CS</text>
<text x="411.2" y="237.6">PGND</text>
<text x="412.5" y="234.1">DRV</text>
<text x="110.6" y="242.7">STCKMODE3</text>
<text x="129.6" y="244.1" transform="rotate(-90 129.6 244.1)">STBY/RESET</text>
<text x="133.2" y="241.6" transform="rotate(-90 133.2 241.6)">EN/FAULT</text>
<text x="139" y="245.8">OUTB1</text>
<text x="141.4" y="242.2">REF</text>
<text x="406.5" y="241.2">VIN</text>
<text x="406.5" y="244.8">AGND</text>
<text x="412.5" y="241.2">DIM</text>
<text x="413.7" y="244.8">EN</text>
<text x="110.6" y="246.3">OUTA1</text>
<text x="110.6" y="249.8">SENSEA</text>
<text x="137.7" y="249.3">SENSEB</text>
<text x="407.5" y="250.1">MAQ3203</text>
<text x="122.5" y="256.7" transform="rotate(-90 122.5 256.7)">OUTA2</text>
<text x="126.1" y="256.7" transform="rotate(-90 126.1 256.7)">VS</text>
<text x="129.6" y="256.7" transform="rotate(-90 129.6 256.7)">GND</text>
<text x="133.2" y="256.7" transform="rotate(-90 133.2 256.7)">OUTB2</text>
<text x="105.8" y="260.5">STSPIN220</text>
<text x="174.2" y="305.5">CON4</text>
<text x="126.1" y="320.7">47uF/35V</text>
<text x="175.4" y="321">J4</text>
</g>
<g font-size="2.4">
<text x="325.5" y="89">1</text>
<text x="342.5" y="89">8</text>
<text x="123.8" y="92.6">1</text>
<text x="140.8" y="92.6">8</text>
<text x="248.5" y="92.3">1</text>
<text x="325.5" y="92.6">2</text>
<text x="342.5" y="92.6">7</text>
<text x="440.6" y="92.1">1</text>
<text x="123.8" y="96.1">2</text>
<text x="123.8" y="99.7">3</text>
<text x="140.8" y="99.7">6</text>
<text x="140.8" y="96.1">7</text>
<text x="248.5" y="97.4">2</text>
<text x="325.5" y="96.1">3</text>
<text x="325.5" y="99.7">4</text>
<text x="342.5" y="96.1">6</text>
<text x="342.5" y="99.7">5</text>
<text x="440.6" y="97.2">2</text>
<text x="123.8" y="103.3">4</text>
<text x="140.8" y="103.3">5</text>
<text x="405.5" y="206.8" transform="rotate(-90 405.5 206.8)">1</text>
<text x="410.6" y="206.8" transform="rotate(-90 410.6 206.8)">2</text>
<text x="124.1" y="229.5" transform="rotate(-90 124.1 229.5)">16</text>
<text x="127.6" y="229.5" transform="rotate(-90 127.6 229.5)">15 M_STBY</text>
<text x="131.2" y="229.5" transform="rotate(-90 131.2 229.5)">14</text>
<text x="134.8" y="229.5" transform="rotate(-90 134.8 229.5)">13</text>
<text x="403" y="232.5">1</text>
<text x="418.4" y="232.5">8</text>
<text x="107.1" y="237.6">1</text>
<text x="147.4" y="237.1">12</text>
<text x="403" y="236.1">2</text>
<text x="403" y="239.6">3</text>
<text x="418.4" y="239.6">6</text>
<text x="418.4" y="236.1">7</text>
<text x="107.1" y="241.2">2</text>
<text x="107.1" y="244.7">3</text>
<text x="147.4" y="244.2">10</text>
<text x="147.4" y="240.7">11</text>
<text x="403" y="243.2">4</text>
<text x="418.4" y="243.2">5</text>
<text x="107.1" y="248.3">4</text>
<text x="147.4" y="247.8">9</text>
<text x="121" y="260.2" transform="rotate(-90 121 260.2)">5</text>
<text x="124.5" y="260.2" transform="rotate(-90 124.5 260.2)">6</text>
<text x="128.1" y="260.2" transform="rotate(-90 128.1 260.2)">7</text>
<text x="131.7" y="260.2" transform="rotate(-90 131.7 260.2)">8</text>
<text x="180.7" y="307.7">1</text>
<text x="180.7" y="310.3">2</text>
<text x="180.7" y="312.8">3</text>
<text x="180.7" y="315.4">4</text>
</g>
<g font-size="2.3" fill="#00f">
<text x="393.5" y="65.9">U8</text>
<text x="393.6" y="71.5">SMA</text>
<text x="108" y="94.4" transform="rotate(-90 108 94.4)">T16</text>
<text x="310.5" y="90.8" transform="rotate(-90 310.5 90.8)">T14</text>
<text x="310.2" y="101.5" transform="rotate(-90 310.2 101.5)">T15</text>
<text x="107.8" y="105" transform="rotate(-90 107.8 105)">T17</text>
<text x="392.5" y="117.2">U7</text>
<text x="392.6" y="122.8">SMA</text>
<text x="484.7" y="229.7">Q2</text>
<text x="438.8" y="249.3">T18</text>
<text x="448" y="267.1">T19</text>
</g>
<text font-size="2.1" fill="#00f" x="428.2" y="219.6">68uH/1.2A</text>
<g font-size="2" fill="#00f">
<text x="388.7" y="85">R12</text>
<text x="388.7" y="87.5">62</text>
<text x="160.9" y="93.6">1K</text>
<text x="379.1" y="92.3">R14</text>
<text x="379.1" y="94.9">62</text>
<text x="160.9" y="96.1">R6</text>
<text x="388.7" y="100.5">R13</text>
<text x="388.7" y="103">62</text>
<text x="499.2" y="192.9">R30</text>
<text x="499.5" y="194.9">2.2</text>
<text x="169.2" y="207.9">R22</text>
<text x="181.2" y="207.6">0</text>
<text x="416.2" y="219.8">L5</text>
<text x="159.1" y="227.4">R19</text>
<text x="170" y="227.2">R20</text>
<text x="227.4" y="223.6">R21</text>
<text x="227.4" y="225.7">18K</text>
<text x="266.8" y="224.1">R23</text>
<text x="266.8" y="226.2">18K</text>
<text x="159.1" y="229.5">1K</text>
<text x="170.3" y="229.5">47K</text>
<text x="422" y="232.8">R28</text>
<text x="436" y="232.5">0</text>
<text x="379.3" y="236.1">R27</text>
<text x="391.5" y="236.3">0.2R</text>
<text x="176.9" y="240.4">R24</text>
<text x="189.8" y="240.7">1K</text>
<text x="457.5" y="249.3" transform="rotate(-90 457.5 249.3)">10K</text>
<text x="460.1" y="249.3" transform="rotate(-90 460.1 249.3)">R29</text>
<text x="90" y="254.1">R16</text>
<text x="90" y="256.7">33mR/1W</text>
<text x="152.2" y="256.7">R15</text>
<text x="152.2" y="260">33mR/1W</text>
<text x="446.9" y="269.9">R32</text>
<text x="428.6" y="271.7">R31</text>
<text x="428.6" y="273.9">10K</text>
<text x="446.9" y="272.4">10K</text>
</g>
</svg>
